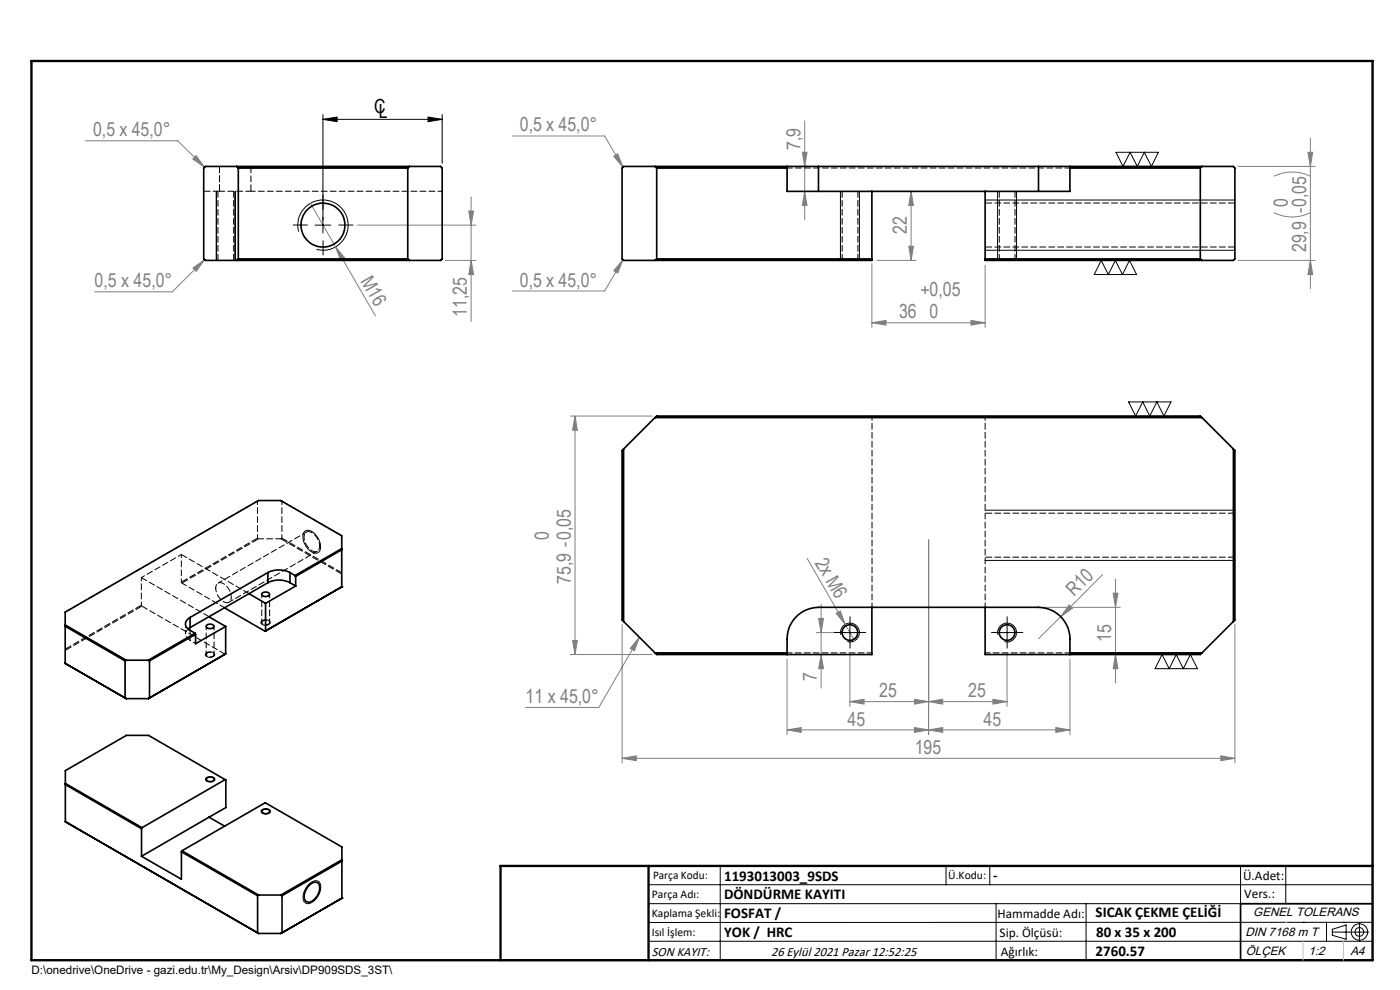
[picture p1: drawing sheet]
<svg xmlns="http://www.w3.org/2000/svg" width="297mm" height="210mm" viewBox="0 0 297 210" stroke-linecap="round" stroke-linejoin="round" font-family="sans-serif">
<g fill="none" stroke="#000" stroke-width=".21">
<path d="M68.5 25.3l3-.5v1zM68.5 24.3v25.1M68.5 25.3h25.3M90.8 24.8l3 .5-3 .5zM93.8 24.3v10.3M236.7 32.3h9l-1.4 3-1.6-3-1.4 3-1.6-3-1.5 3zM45.9 40.6v14.6M49.9 40.6v14.6M63.4 49.1a5.3 5.3 0 0 1 4.6-6.7 5.3 5.3 0 0 1 5.8 5.8 5.3 5.3 0 0 1-6.7 4.7M66.9 47.8h3.3M178.3 40.6v14.6M182.3 40.6v14.6"/>
<path d="M209 53.1h53M209 42.4h53M211.6 40.6v14.6M215.7 40.6v14.6M233.6 55.2l1.5 3 1.5-3 1.5 3 1.5-3 1.5 3h-9zM239.4 85.3h9l-1.5 3-1.5-3-1.5 3-1.5-3-1.5 3zM64.7 112.7a1.9 1.9 0 0 1 2.5 1.1 2.58 2.58 0 0 1 .3 3.4 2.39 2.39 0 0 1-2.7-1.5 2.6 2.6 0 0 1-.1-3zM209 118.9h53M209 108.2h53M43.7 138.5a1.2 1.2 0 0 1 1.8 .4 1.11 1.11 0 0 1-1.9-.1zM55.5 131.7a1.14 1.14 0 0 1 1.8 .4 1.13 1.13 0 0 1-1.9-.1zM178.4 134.7a1.99 1.99 0 0 1 1.7-2.5 1.99 1.99 0 0 1 2.2 2.1 1.99 1.99 0 0 1-2.5 1.8"/>
<path d="M178.6 134.2h3.4M180.3 132.5v3.3M211.7 134.7a1.99 1.99 0 0 1 1.8-2.5 1.99 1.99 0 0 1 2.1 2.1 1.99 1.99 0 0 1-2.5 1.8M212 134.2h3.3M213.6 132.5v3.3M246.5 138.8l1.5 3 1.5-3 1.5 3 1.5-3 1.5 3h-9zM43.7 165a1.25 1.25 0 0 1 1.9 .3 1.18 1.18 0 0 1-2 .1zM55.6 171.8a1.2 1.2 0 0 1 1.8 .3 1.14 1.14 0 0 1-2 0zM65.5 187.6a1.49 1.49 0 0 1 2.3-.4 3.5 3.5 0 0 1-2.6 4.5 1.49 1.49 0 0 1-.8-2.2l.5-1.2zM137.6 187.7h153.6M137.6 191.7h153.6M137.6 199.7h153.6"/>
<path d="M152.8 183.7v20M200.7 183.7v4M210 183.7v4M211.3 191.7v12M230.4 191.7v12M263.2 183.7v20M272.8 183.7v8M276.4 195.6h.1M281.4 195.6v4.1M282.6 197.7h7.8M282.6 197.1l3-.9v3l-3-.8zM285 195.6h.1"/>
<path d="M288.4 195.8v3.8M291.2 195.6l-153.6 .1"/>
<circle cx="288.4" cy="197.7" r="1.74"/>
<circle cx="288.4" cy="197.7" r=".93"/>
</g>
<g fill="none" stroke="#808080" stroke-width=".21">
<path d="M18.1 29.9h19.6l5.7 5.6M41.6 33l1.8 2.5-2.5-1.8zM108.7 28.8h19.6l3.9 6.7M130.2 33.2l.9-.6 1.1 2.9zM170.2 32.3h1l-.5 3zM170.7 25.6v21M262.6 35.3h16.4M270.2 37.4a9 9 0 0 1 7.8 0M277.5 32.3h1l-.5 3zM278 29.3v31.9M40.9 56.9l2.5-1.8-1.8 2.5zM43.4 55.1l-6.9 6.8h-16.4"/>
<path d="M65.9 43.1l13.8 24M71.2 52.4l1.9 2.3-.9 .5zM75.8 47.8h25.2M94.5 55.2h6.5M99.4 44.8h1.1l-.6 3zM99.9 55.2l.6 3h-1.1zM99.9 41.8v26.4M132.2 55.1l-1.1 2.8-.9-.5zM132.2 55.1l-3.9 6.6h-19.6M170.7 40.6l.5 3h-1zM185 55.9v13.6M186 55.2h8.3"/>
<path d="M186 40.6h8.3M192.8 52.2h1l-.5 3zM193.3 40.6v14.6M193.3 40.6l.5 3h-1zM209 56.3v13.2M262.6 55.2h16.4M270.2 45.1a8.6 8.6 0 0 0 7.8 0M278 55.2l.5 3h-1zM185 68.5l3-.5v1zM185 68.5h24M206 68l3 .5-3 .5zM121 88.3h17.3"/>
<path d="M122 88.3l.5 3h-1zM122 88.3v50.5M171.2 118.5l8.1 14M197 114.5v41.3M121 138.8h17.3M121.5 135.8h1l-.5 3zM132 132.5v29.3M135.6 135.2l-1 2.8-.9-.5zM135.6 135.2l-8.6 14.9h-15.5M167 139.8v16M173.2 134.2h6.1M173.7 131.2h1l-.5 3z"/>
<path d="M174.2 138.8l.5 3h-1zM174.2 128.2v17.8M177.4 130.1l.9-.5 1 2.9zM179.3 132.5l2 3.4M180.3 138.5v11.4M213.6 138.5v11.4M221.3 128.8h16.4M225 130.8l-4.7 4.7M226.8 128.3l.7 .7-2.5 1.8zM227 139.8v16M233.9 121.9l-8.9 8.9M236.1 125.8h1.1l-.6 3z"/>
<path d="M236.6 138.8l.6 3h-1.1zM236.6 122.8v22M262 132.5v29.3M167 154.8l3-.5v1.1zM167 154.8h60M180.3 148.8l3-.5v1.1zM180.3 148.8h33.3M194 148.3l3 .5-3 .6zM194 154.3l3 .5-3 .6zM197 148.8l3-.5v1.1zM197 154.8l3-.5v1.1zM210.6 148.3l3 .5-3 .6z"/>
<path d="M224 154.3l3 .5-3 .6zM132 160.9l3-.6v1.1zM132 160.9h130M259 160.3l3 .6-3 .5z"/>
</g>
<path d="M291.2 191.7h-28v12M106.2 203.7h185" fill="none" stroke="#000" stroke-width=".35"/>
<path d="M6.7 12.9h284.5v190.8h-284.5zM137.6 183.7v20M291.2 183.7h-185v20" fill="none" stroke="#000" stroke-width=".5"/>
<path d="M272.8 195.6h.1M276.4 199.7v4M285 199.7v4" fill="none" stroke="#c0c0c0" stroke-width=".21"/>
<path d="M65.2 47.7h-3M68.5 44.4v-3M68.5 51.1v3M71.9 47.7h3M178.7 134.2h-1.7M180.3 132.5v-1.7M180.3 135.8v1.7M182 134.2h1.7M212 134.2h-1.7M213.7 132.5v-1.7M213.7 135.8v1.7M215.3 134.2h1.7" fill="none" stroke="#000" stroke-width=".21" stroke-dasharray="15.2 1.3 1.3 1.3"/>
<path d="M90.8 24.8l3 .5-3 .5zM68.5 25.3l3-.5v1z" fill="#000"/>
<g fill="#808080">
<path d="M177.4 130.1l.9-.5 1 2.9z"/>
<path d="M226.8 128.3l.7 .7-2.5 1.8z"/>
<path d="M71.2 52.4l1.9 2.3-.9 .5z"/>
<path d="M194 148.3l3 .5-3 .6zM180.3 148.8l3-.5v1.1zM194 154.3l3 .5-3 .6zM167 154.8l3-.5v1.1zM206 68l3 .5-3 .5zM185 68.5l3-.5v1z"/>
<path d="M197 148.8l3-.5v1.1zM210.6 148.3l3 .5-3 .6zM197 154.8l3-.5v1.1zM224 154.3l3 .5-3 .6zM132 160.9l3-.6v1.1zM259 160.3l3 .6-3 .5zM135.6 135.2l-1 2.8-.9-.5zM132.2 55.1l-1.1 2.8-.9-.5zM130.2 33.2l.9-.6 1.1 2.9zM41.6 33l1.8 2.5-2.5-1.8zM40.9 56.9l2.5-1.8-1.8 2.5z"/>
<path d="M99.4 44.8h1.1l-.6 3zM99.9 55.2l.6 3h-1.1z"/>
<path d="M170.7 40.6l.5 3h-1zM170.2 32.3h1l-.5 3z"/>
<path d="M192.8 52.2h1l-.5 3zM193.3 40.6l.5 3h-1z"/>
<path d="M277.5 32.3h1l-.5 3zM278 55.2l.5 3h-1z"/>
<path d="M236.1 125.8h1.1l-.6 3zM236.6 138.8l.6 3h-1.1zM173.7 131.2h1l-.5 3zM174.2 138.8l.5 3h-1z"/>
<path d="M122 88.3l.5 3h-1zM121.5 135.8h1l-.5 3z"/>
</g>
<g fill="none" stroke="#000" stroke-width=".35">
<path d="M43.6 35.3h49.9l.3 .4v19.2l-.3 .3h-49.9l-.4-.3v-19.2zM50.2 35.3l.4 .4M50.6 35.7h35.9M50.6 35.7v19.2M86.5 35.7v19.2M86.8 35.3l-.3 .4M139 35.3l.3 .4M139.3 35.7v19.2M139.3 35.7h27.7M167 35.3h6.6M167 35.3v5.3h60v-5.3M167 35.3h-34.7l-.3 .4v19.2l.3 .3h52.7v-14.6"/>
<path d="M173.6 35.3h46.7M173.6 35.3v5.3M220.3 35.3h6.7M220.3 35.3v5.3M227 35.3h34.7l.3 .4v19.2l-.3 .3h-52.7v-14.6M227 35.7h27.6M254.6 35.7v19.2M255 35.3l-.4 .4M50.6 54.9h35.9M50.6 54.9l-.4 .3M86.5 54.9l.3 .3M139.3 54.9h45.7"/>
<path d="M139.3 54.9l-.3 .3M209 54.9h45.6M254.6 54.9l.4 .3M132.3 95.2v36.6M139 88.6l-7 7v35.9l7.3 7.3h45.7v-10M139 88.6h116M139 88.6l.3-.3h115.3l.4 .3M255 88.6l7 7v35.9l-7.4 7.3h-45.6v-10M261.7 95.2v36.6M72.5 116.4l-9.9 5.7M72.5 116.6l-9.8 5.7M13.8 132.6l13 7.4"/>
<path d="M13.8 132.8l12.7 7.4M40.3 131a1.43 1.43 0 0 0-1 1.3 1.43 1.43 0 0 0 1 1.4l1.1 .6M40.3 133.1l-.4 .3M40.3 131v2.1M41.4 134.3l-9.9 5.7M41.4 134.3l.1 .2M41.5 134.5l-9.8 5.7M43.9 132.6a.87 .87 0 0 1 .8-.2 .87 .87 0 0 1 .7 .6 1 1 0 0 1-1.7-.2zM44.3 130.8l3.6 2.1M47.6 128.9l8.6 5M47.9 132.9v5.8M47.9 138.7l-16.4 9.5"/>
<path d="M47.9 132.9l-6.4 3.7v-2.1M47.9 138.7l-.2 .1M52.8 125.9l-12.5 7.2M52.8 125.9l3.5 2.1M55.6 125.8a.87 .87 0 0 1 .9-.3 .87 .87 0 0 1 .6 .7 1 1 0 0 1-1.6-.2zM56.3 128l-.1 5.9M56.8 121.5a5.1 5.1 0 0 1 4.7 0M56.8 123.6a5.1 5.1 0 0 1 4.7 0M56.8 121.5l-16.5 9.5M56.8 121.5v2.1M56.8 123.6l-4 2.3M61.5 121.5l1.1 .6"/>
<path d="M61.5 123.6l1.2 .7M61.5 121.5v2.1M62.6 122.1l.1 .2M62.7 124.3l-6.4 3.7M62.7 122.3v2M72.5 124.5h.1M72.5 124.5v-10.8l-13-7.5h-4.7l-41 23.6v10.9M72.5 124.5l-16.3 9.4M139 138.5h28M167 138.8a14.3 14.3 0 0 1 .4-5.7 6.8 6.8 0 0 1 6.2-4.3h46.7a6.7 6.7 0 0 1 6.7 6.7v3.3M227 138.5h28M13.8 140.7h.1"/>
<path d="M13.8 140.7l13 7.5M26.5 140.2v7.9l.3 .1M26.8 140l-.3 .2M26.8 140h4.7M26.8 148.2h4.7M31.5 140l.2 .2M31.7 140.2v7.9l-.2 .1M13.9 174.3h.1M13.9 166.2l16.2 9.4M13.9 166.4l16.1 9.4M13.9 174.3l41 23.7M30 175.8v5.8"/>
<path d="M30.1 175.6l-.1 .2M43.9 165a1.07 1.07 0 0 1 1.5 .3 .9 .9 0 0 1-.8 .5 .9 .9 0 0 1-.8-.6zM44.3 173.3l-14.3 8.3M44.3 173.3l3.4 2M47.8 165.4l-16.3-9.4h-4.7l-12.9 7.5v10.8M47.8 165.4h.1v5.9l-3.6 2M47.8 165.4l-17.7 10.2M55.6 171.9a.94 .94 0 0 1 1.6 .3 .91 .91 0 0 1-.9 .4 .91 .91 0 0 1-.7-.6zM38.5 180.7l16.1 9.3M38.5 180.7v5.8l-8.5-4.9M38.6 180.5l17.7-10.2 16.2 9.4v10.8M38.6 180.5l16.3 9.4"/>
<path d="M38.6 180.5l-.1 .2M54.6 190v7.9l.3 .1M54.9 198h4.7M54.9 189.9l-.3 .1M54.9 189.9h4.7M59.6 189.9l.2 .1M59.8 190v7.9l-.2 .1M65.7 187.7a1.2 1.2 0 0 1 2-.1 3.1 3.1 0 0 1-2.3 3.8 1.27 1.27 0 0 1-.8-1.9l.4-.9zM72.5 190.5h.1M72.5 182.4l-12.9 7.5M72.5 182.7l-12.7 7.3M72.5 190.5l-12.9 7.5"/>
<circle cx="68.5" cy="47.7" r="4.7"/>
<circle cx="180.3" cy="134.2" r="1.67"/>
<circle cx="213.6" cy="134.2" r="1.67"/>
</g>
<path d="M53.2 40.6h40.6M185 88.2v40.6M65 112.9l-18.7 10.8M48.6 127.7l18.7-10.8M209 128.8v-40.6" fill="none" stroke="#000" stroke-width=".21" stroke-dasharray="1.3 .6" stroke-dashoffset=".3"/>
<path d="M167 35.6h60M46.6 40.6h6.6M54.9 114.3h4.7M47.6 128.9l-9-5.2M185 138.5h-18M227 138.5h-18" fill="none" stroke="#000" stroke-width=".21" stroke-dasharray="1.3 .6" stroke-dashoffset=".2"/>
<path d="M46.6 35.3v5.3M46.6 40.6h-3.4M46.6 40.6v-5.3M53.2 40.6v-5.3M209 52.4h53M262 43.1h-53M54.6 114.2l-16.1 9.3M209 118.2h53M262 108.9h-53M30 128.4l-16.2 9.3" fill="none" stroke="#000" stroke-width=".21" stroke-dasharray="1.3 .6" stroke-dashoffset="-.1"/>
<g fill="none" stroke="#000" stroke-width=".21" stroke-dasharray="1.3 .6">
<path d="M46.2 40.6v14.6M49.6 55.2v-14.6M178.7 40.6v14.6M182 55.2v-14.6M212 40.6v14.6M215.3 55.2v-14.6M54.6 106.3l.3-.1M54.9 114.3l-.3-.1M59.6 106.2l.2 .1M59.8 106.3l12.7 7.3M59.8 114.2l-.2 .1M13.8 129.8l40.8-23.5"/>
<path d="M30 122.5l14.3 8.3M30.1 128.6l17.7 10.2M30.1 128.6l-.1-.2M38.5 123.5l.1 .2M52.8 125.9l-14.3-8.3M72.5 121.5l-12.7-7.3"/>
</g>
<path d="M39.9 133.4a1.38 1.38 0 0 0-.5 1.4 1.38 1.38 0 0 0 .9 1" fill="none" stroke="#000" stroke-width=".21" stroke-dasharray="1.3 .6" stroke-dashoffset=".1"/>
<path d="M38.5 117.6l-8.5 4.9M54.6 106.3v7.9M59.8 114.2v-7.9M67.8 115.8a1.07 1.07 0 0 1-.7 1.2 1.07 1.07 0 0 1-1.2-.4 2.87 2.87 0 0 1-1.1-3.6 1.61 1.61 0 0 1 2.2 .8l.5 .8 .3 1.2M39.4 132.3v2.2M40.3 135.8v-2.1M43.7 132.8v6M45.4 138.8v-6M45.8 124.8a3.2 3.2 0 0 0 2.4 3 1.27 1.27 0 0 0 .8-1.9 2.72 2.72 0 0 0-2.6-2.3l-.5 .4-.1 .8M55.5 126v6M57.2 132v-6" fill="none" stroke="#000" stroke-width=".21" stroke-dasharray="1.3 .6" stroke-dashoffset=".5"/>
<path d="M41.5 136.5l-1.2-.7" fill="none" stroke="#000" stroke-width=".21" stroke-dasharray="1.3 .6" stroke-dashoffset=".7"/>
<path d="M44 138.5a.86 .86 0 0 1 1.4 .5 .99 .99 0 0 1-1.7-.2l.3-.3M55.8 131.7a.86 .86 0 0 1 1.4 .5 .99 .99 0 0 1-1.7-.2l.3-.3" fill="none" stroke="#000" stroke-width=".21" stroke-dasharray="1.3 .6" stroke-dashoffset=".4"/>
<path d="M38.5 117.6v5.9M30 122.5v5.9" fill="none" stroke="#000" stroke-width=".21" stroke-dasharray="1.3 .6" stroke-dashoffset=".6"/>
<path d="M59.6 114.3l12.9 7.5M13.8 138l16.3-9.4M38.6 123.7l16.3-9.4" fill="none" stroke="#000" stroke-width=".21" stroke-dasharray="1.3 .6" stroke-dashoffset="-.2"/>
<g font-size="4.1">
<text x="79.4" y="23.9">C</text>
<text x="80.4" y="25">L</text>
</g>
<g font-size="4.1" fill="#808080">
<text x="19.8" y="28.9">0,5 x 45,0°</text>
<text x="110.3" y="27.9">0,5 x 45,0°</text>
<text x="169.8" y="31.9" transform="rotate(-90 169.8 31.9)">7,9</text>
<text x="273.2" y="44" transform="rotate(-90 273.2 44)">0</text>
<text x="192.4" y="49.7" transform="rotate(-90 192.4 49.7)">22</text>
<text x="277.1" y="53.5" transform="rotate(-90 277.1 53.5)">29,9 -0,05</text>
<text x="76.4" y="59.6" transform="rotate(60 76.4 59.6)">M16</text>
<text x="20.1" y="61">0,5 x 45,0°</text>
<text x="110.3" y="60.8">0,5 x 45,0°</text>
<text x="195.3" y="62.9">+0,05</text>
<text x="99.1" y="67.2" transform="rotate(-90 99.1 67.2)">11,25</text>
<text x="190.7" y="67.5">36</text>
<text x="197.2" y="67.5">0</text>
<text x="116.4" y="114.5" transform="rotate(-90 116.4 114.5)">0</text>
<text x="172.8" y="119.4" transform="rotate(60 172.8 119.4)">2x M6</text>
<text x="121.1" y="123.8" transform="rotate(-90 121.1 123.8)">75,9 -0,05</text>
<text x="227.9" y="126.7" transform="rotate(-45 227.9 126.7)">R10</text>
<text x="235.8" y="136.2" transform="rotate(-90 235.8 136.2)">15</text>
<text x="111.5" y="149.1">11 x 45,0°</text>
<text x="173.3" y="144.4" transform="rotate(-90 173.3 144.4)">7</text>
<text x="186.5" y="147.9">25</text>
<text x="205.4" y="147.9">25</text>
<text x="179.8" y="153.9">45</text>
<text x="208.7" y="153.9">45</text>
<text x="194.1" y="159.9">195</text>
</g>
<g font-size="3.2">
<text x="153.6" y="186.8">1193013003_9SDS</text>
<text x="153.6" y="190.8">DÖNDÜRME KAYITI</text>
<text x="210.7" y="186.6">-</text>
<text x="153.6" y="194.8">FOSFAT /</text>
<text x="232.4" y="194.5">SICAK ÇEKME ÇELİĞİ</text>
<text x="153.6" y="198.8">YOK / HRC</text>
<text x="232.4" y="202.8">2760.57</text>
<text x="232.5" y="198.8">80 x 35 x 200</text>
</g>
<g font-size="2.8">
<text x="263.7" y="186.7">Ü.Adet:</text>
<text x="263.9" y="190.5">Vers.:</text>
<text x="211.6" y="194.8">Hammadde Adı:</text>
<text x="138.3" y="202.8">SON KAYIT:</text>
<text x="163.6" y="202.8">26 Eylül 2021 Pazar 12:52:25</text>
<text x="212.1" y="198.7">Sip. Ölçüsü:</text>
<text x="212.3" y="202.7">Ağırlık:</text>
</g>
<g font-size="2.6">
<text x="265.9" y="194.4">GENEL TOLERANS</text>
<text x="264.2" y="198.5">DIN 7168 m T</text>
<text x="264.3" y="202.6">ÖLÇEK</text>
<text x="277.6" y="202.6">1:2</text>
<text x="286.5" y="202.6">A4</text>
</g>
<g font-size="2.5">
<text x="138.3" y="190.5">Parça Adı:</text>
<text x="138.5" y="186.5">Parça Kodu:</text>
<text x="201.2" y="186.5">Ü.Kodu:</text>
<text x="138.3" y="194.5">Kaplama Şekli:</text>
<text x="138.3" y="198.6">Isıl İşlem:</text>
<text x="6.7" y="206.7">D:\onedrive\OneDrive - gazi.edu.tr\My_Design\Arsiv\DP909SDS_3ST\</text>
</g>
</svg>
